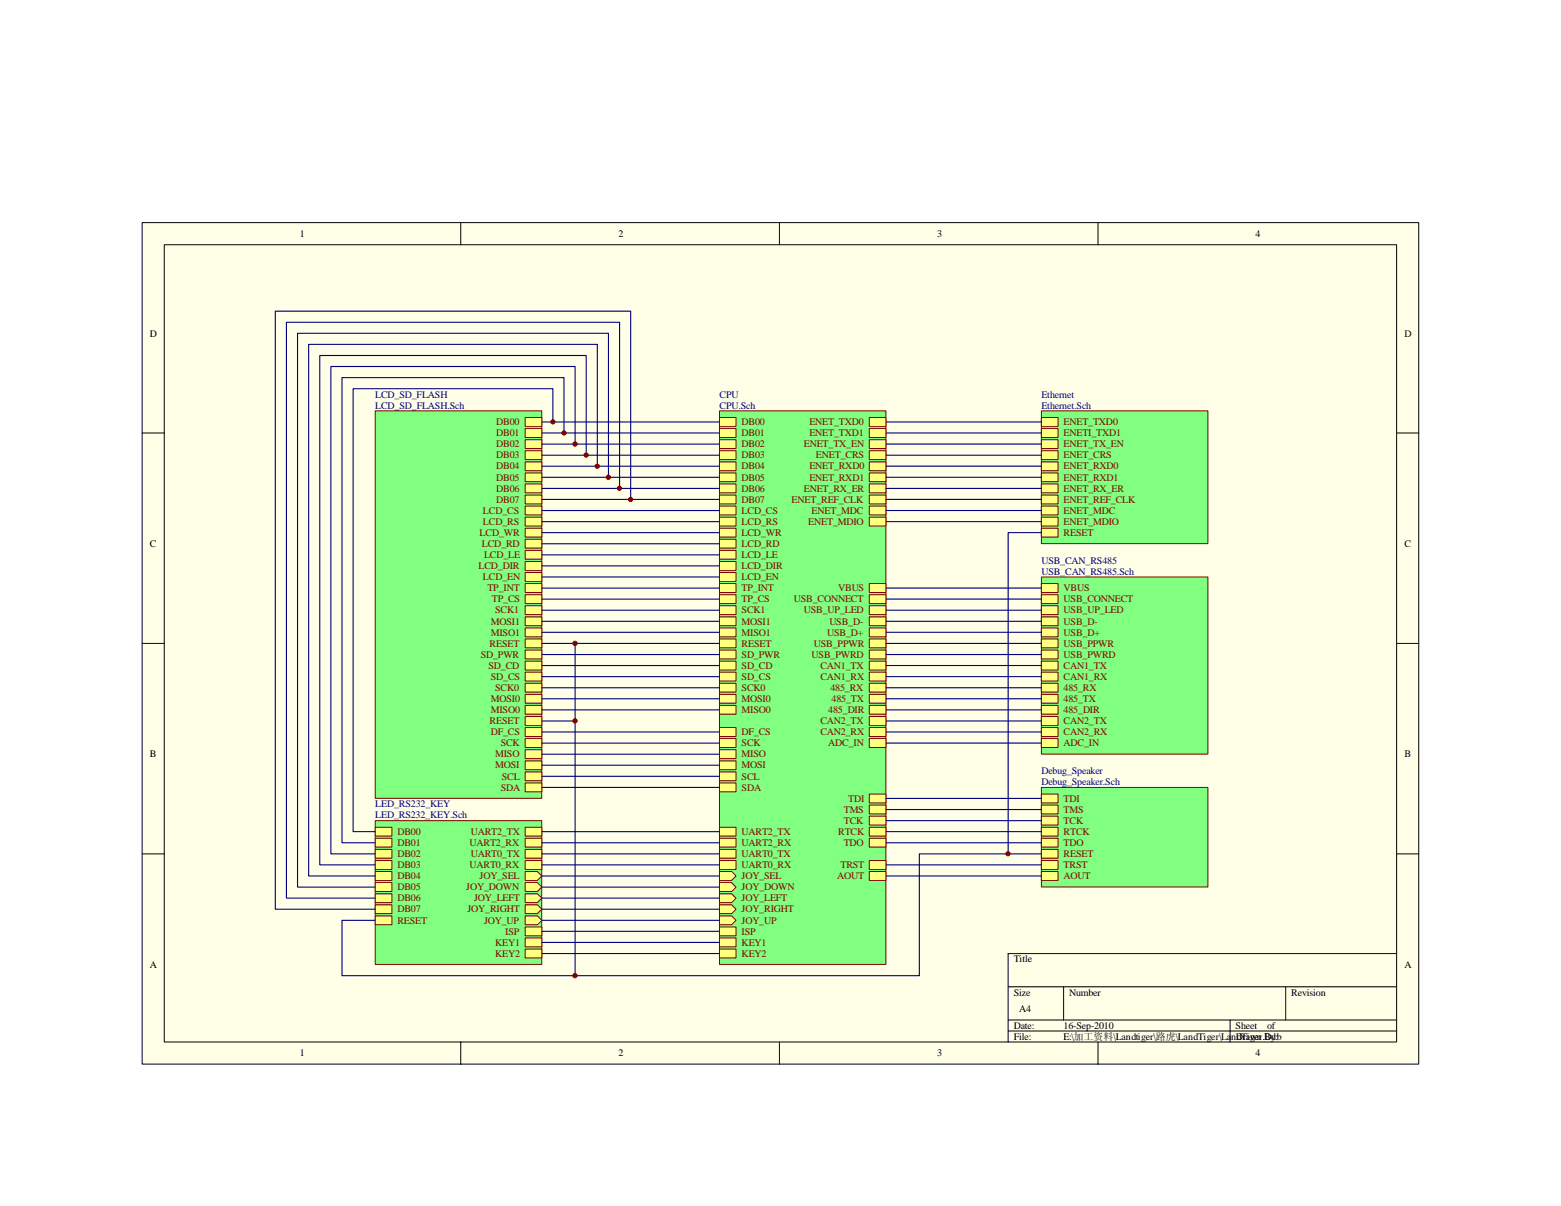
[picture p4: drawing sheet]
<svg xmlns="http://www.w3.org/2000/svg" width="279mm" height="216mm" viewBox="0 0 279 216" stroke-linecap="round" stroke-linejoin="round" font-family="sans-serif">
<path d="M25.4 39.9h228.5v150.6h-228.5z" fill="#ffffe8"/>
<g fill="none" stroke="#000" stroke-width=".18">
<path d="M25.4 39.9h228.5v150.6h-228.5zM82.5 39.9v3.9M139.5 39.9v3.9M196.5 39.9v3.9M29.4 43.8h220.6v142.7h-220.6zM25.4 77.5h4M250 77.5h4M25.4 115.2h4M250 115.2h4M25.4 152.9h4M250 152.9h4M180.4 176.7h69.6"/>
<path d="M190.4 176.7v5.9M230.1 176.7v5.9M250 170.7h-69.6v15.9M82.5 186.6v3.9M139.5 186.6v3.9M180.4 182.6h69.6M180.4 184.6h69.6M196.5 186.6v3.9M220.2 182.6v4"/>
</g>
<path d="M128.8 73.6h29.8v99.1h-29.8z" fill="#80ff80"/>
<path d="M128.8 73.6h29.8v99.1h-29.8z" fill="none" stroke="#800000" stroke-width=".18"/>
<g fill="#ffff80" stroke="#800000" stroke-width=".18">
<path d="M128.8 74.7h2.9v1.6h-2.9z" fill-rule="evenodd"/>
<path d="M128.8 76.7h2.9v1.6h-2.9z" fill-rule="evenodd"/>
<path d="M128.8 78.7h2.9v1.6h-2.9z" fill-rule="evenodd"/>
<path d="M128.8 80.7h2.9v1.6h-2.9z" fill-rule="evenodd"/>
<path d="M128.8 82.7h2.9v1.6h-2.9z" fill-rule="evenodd"/>
<path d="M128.8 84.7h2.9v1.5h-2.9z" fill-rule="evenodd"/>
<path d="M128.8 86.6h2.9v1.6h-2.9z" fill-rule="evenodd"/>
<path d="M128.8 88.6h2.9v1.6h-2.9z" fill-rule="evenodd"/>
<path d="M155.6 74.7h3v1.6h-3z" fill-rule="evenodd"/>
<path d="M155.6 76.7h3v1.6h-3z" fill-rule="evenodd"/>
<path d="M155.6 78.7h3v1.6h-3z" fill-rule="evenodd"/>
<path d="M155.6 80.7h3v1.6h-3z" fill-rule="evenodd"/>
<path d="M155.6 82.7h3v1.6h-3z" fill-rule="evenodd"/>
<path d="M155.6 84.7h3v1.5h-3z" fill-rule="evenodd"/>
<path d="M155.6 86.6h3v1.6h-3z" fill-rule="evenodd"/>
<path d="M155.6 88.6h3v1.6h-3z" fill-rule="evenodd"/>
<path d="M155.6 90.6h3v1.6h-3z" fill-rule="evenodd"/>
<path d="M155.6 92.6h3v1.6h-3z" fill-rule="evenodd"/>
<path d="M128.8 114.4h2.9v1.6h-2.9z" fill-rule="evenodd"/>
<path d="M128.8 165.9h2.9v1.6h-2.9z" fill-rule="evenodd"/>
<path d="M155.6 104.5h3v1.6h-3z" fill-rule="evenodd"/>
<path d="M155.6 108.4h3v1.6h-3z" fill-rule="evenodd"/>
<path d="M155.6 114.4h3v1.6h-3z" fill-rule="evenodd"/>
<path d="M155.6 116.4h3v1.6h-3z" fill-rule="evenodd"/>
<path d="M155.6 112.4h3v1.6h-3z" fill-rule="evenodd"/>
<path d="M155.6 110.4h3v1.6h-3z" fill-rule="evenodd"/>
<path d="M155.6 106.5h3v1.6h-3z" fill-rule="evenodd"/>
<path d="M155.6 120.3h3v1.6h-3z" fill-rule="evenodd"/>
<path d="M155.6 118.4h3v1.6h-3z" fill-rule="evenodd"/>
<path d="M155.6 130.3h3v1.5h-3z" fill-rule="evenodd"/>
<path d="M155.6 128.3h3v1.6h-3z" fill-rule="evenodd"/>
<path d="M128.8 152.1h2.9v1.5h-2.9z" fill-rule="evenodd"/>
<path d="M128.8 154.1h2.9v1.5h-2.9z" fill-rule="evenodd"/>
<path d="M128.8 106.5h2.9v1.6h-2.9z" fill-rule="evenodd"/>
<path d="M128.8 108.4h2.9v1.6h-2.9z" fill-rule="evenodd"/>
<path d="M128.8 112.4h2.9v1.6h-2.9z" fill-rule="evenodd"/>
<path d="M128.8 110.4h2.9v1.6h-2.9z" fill-rule="evenodd"/>
<path d="M128.8 122.3h2.9v1.6h-2.9z" fill-rule="evenodd"/>
<path d="M128.8 120.3h2.9v1.6h-2.9z" fill-rule="evenodd"/>
<path d="M128.8 126.3h2.9v1.6h-2.9z" fill-rule="evenodd"/>
<path d="M128.8 124.3h2.9v1.6h-2.9z" fill-rule="evenodd"/>
<path d="M128.8 148.1h2.9v1.6h-2.9z" fill-rule="evenodd"/>
<path d="M128.8 150.1h2.9v1.6h-2.9z" fill-rule="evenodd"/>
<path d="M155.6 124.3h3v1.6h-3z" fill-rule="evenodd"/>
<path d="M155.6 122.3h3v1.6h-3z" fill-rule="evenodd"/>
<path d="M155.6 126.3h3v1.6h-3z" fill-rule="evenodd"/>
<path d="M128.8 156h2.2l.7 .8-.7 .8h-2.2z" fill-rule="evenodd"/>
<path d="M128.8 158h2.2l.7 .8-.7 .8h-2.2z" fill-rule="evenodd"/>
<path d="M128.8 160h2.2l.7 .8-.7 .8h-2.2z" fill-rule="evenodd"/>
<path d="M128.8 162h2.2l.7 .8-.7 .8h-2.2z" fill-rule="evenodd"/>
<path d="M128.8 164h2.2l.7 .8-.7 .7h-2.2z" fill-rule="evenodd"/>
<path d="M128.8 169.9h2.9v1.6h-2.9z" fill-rule="evenodd"/>
<path d="M128.8 90.6h2.9v1.6h-2.9z" fill-rule="evenodd"/>
<path d="M128.8 92.6h2.9v1.6h-2.9z" fill-rule="evenodd"/>
<path d="M128.8 94.6h2.9v1.6h-2.9z" fill-rule="evenodd"/>
<path d="M128.8 96.5h2.9v1.6h-2.9z" fill-rule="evenodd"/>
<path d="M128.8 98.5h2.9v1.6h-2.9z" fill-rule="evenodd"/>
<path d="M128.8 100.5h2.9v1.6h-2.9z" fill-rule="evenodd"/>
<path d="M128.8 102.5h2.9v1.6h-2.9z" fill-rule="evenodd"/>
<path d="M128.8 116.4h2.9v1.6h-2.9z" fill-rule="evenodd"/>
<path d="M128.8 118.4h2.9v1.6h-2.9z" fill-rule="evenodd"/>
<path d="M155.6 132.2h3v1.6h-3z" fill-rule="evenodd"/>
<path d="M155.6 150.1h3v1.6h-3z" fill-rule="evenodd"/>
<path d="M155.6 142.2h3v1.5h-3z" fill-rule="evenodd"/>
<path d="M155.6 144.1h3v1.6h-3z" fill-rule="evenodd"/>
<path d="M155.6 154.1h3v1.5h-3z" fill-rule="evenodd"/>
<path d="M155.6 146.1h3v1.6h-3z" fill-rule="evenodd"/>
<path d="M155.6 148.1h3v1.6h-3z" fill-rule="evenodd"/>
<path d="M155.6 156h3v1.6h-3z" fill-rule="evenodd"/>
<path d="M128.8 140.2h2.9v1.6h-2.9z" fill-rule="evenodd"/>
<path d="M128.8 138.2h2.9v1.6h-2.9z" fill-rule="evenodd"/>
<path d="M128.8 104.5h2.9v1.6h-2.9z" fill-rule="evenodd"/>
<path d="M128.8 167.9h2.9v1.6h-2.9z" fill-rule="evenodd"/>
<path d="M128.8 132.2h2.9v1.6h-2.9z" fill-rule="evenodd"/>
<path d="M128.8 130.3h2.9v1.5h-2.9z" fill-rule="evenodd"/>
<path d="M128.8 134.2h2.9v1.6h-2.9z" fill-rule="evenodd"/>
<path d="M128.8 136.2h2.9v1.6h-2.9z" fill-rule="evenodd"/>
</g>
<path d="M186.4 141h29.8v17.8h-29.8z" fill="#80ff80"/>
<path d="M186.4 141h29.8v17.8h-29.8z" fill="none" stroke="#800000" stroke-width=".18"/>
<g fill="#ffff80" stroke="#800000" stroke-width=".18">
<path d="M186.4 142.2h3v1.5h-3z" fill-rule="evenodd"/>
<path d="M186.4 144.1h3v1.6h-3z" fill-rule="evenodd"/>
<path d="M186.4 146.1h3v1.6h-3z" fill-rule="evenodd"/>
<path d="M186.4 148.1h3v1.6h-3z" fill-rule="evenodd"/>
<path d="M186.4 150.1h3v1.6h-3z" fill-rule="evenodd"/>
<path d="M186.4 152.1h3v1.5h-3z" fill-rule="evenodd"/>
<path d="M186.4 154.1h3v1.5h-3z" fill-rule="evenodd"/>
<path d="M186.4 156h3v1.6h-3z" fill-rule="evenodd"/>
</g>
<path d="M186.4 73.6h29.8v23.7h-29.8z" fill="#80ff80"/>
<path d="M186.4 73.6h29.8v23.7h-29.8z" fill="none" stroke="#800000" stroke-width=".18"/>
<g fill="#ffff80" stroke="#800000" stroke-width=".18">
<path d="M186.4 78.7h3v1.6h-3z" fill-rule="evenodd"/>
<path d="M186.4 74.7h3v1.6h-3z" fill-rule="evenodd"/>
<path d="M186.4 76.7h3v1.6h-3z" fill-rule="evenodd"/>
<path d="M186.4 82.7h3v1.6h-3z" fill-rule="evenodd"/>
<path d="M186.4 84.7h3v1.5h-3z" fill-rule="evenodd"/>
<path d="M186.4 80.7h3v1.6h-3z" fill-rule="evenodd"/>
<path d="M186.4 90.6h3v1.6h-3z" fill-rule="evenodd"/>
<path d="M186.4 92.6h3v1.6h-3z" fill-rule="evenodd"/>
<path d="M186.4 94.6h3v1.6h-3z" fill-rule="evenodd"/>
<path d="M186.4 88.6h3v1.6h-3z" fill-rule="evenodd"/>
<path d="M186.4 86.6h3v1.6h-3z" fill-rule="evenodd"/>
</g>
<path d="M67.2 73.6h29.8v69.3h-29.8z" fill="#80ff80"/>
<path d="M67.2 73.6h29.8v69.3h-29.8z" fill="none" stroke="#800000" stroke-width=".18"/>
<g fill="#ffff80" stroke="#800000" stroke-width=".18">
<path d="M94 90.6h3v1.6h-3z" fill-rule="evenodd"/>
<path d="M94 94.6h3v1.6h-3z" fill-rule="evenodd"/>
<path d="M94 92.6h3v1.6h-3z" fill-rule="evenodd"/>
<path d="M94 96.5h3v1.6h-3z" fill-rule="evenodd"/>
<path d="M94 128.3h3v1.6h-3z" fill-rule="evenodd"/>
<path d="M94 112.4h3v1.6h-3z" fill-rule="evenodd"/>
<path d="M94 110.4h3v1.6h-3z" fill-rule="evenodd"/>
<path d="M94 108.4h3v1.6h-3z" fill-rule="evenodd"/>
<path d="M94 106.5h3v1.6h-3z" fill-rule="evenodd"/>
<path d="M94 74.7h3v1.6h-3z" fill-rule="evenodd"/>
<path d="M94 76.7h3v1.6h-3z" fill-rule="evenodd"/>
<path d="M94 78.7h3v1.6h-3z" fill-rule="evenodd"/>
<path d="M94 80.7h3v1.6h-3z" fill-rule="evenodd"/>
<path d="M94 82.7h3v1.6h-3z" fill-rule="evenodd"/>
<path d="M94 84.7h3v1.5h-3z" fill-rule="evenodd"/>
<path d="M94 86.6h3v1.6h-3z" fill-rule="evenodd"/>
<path d="M94 88.6h3v1.6h-3z" fill-rule="evenodd"/>
<path d="M94 102.5h3v1.6h-3z" fill-rule="evenodd"/>
<path d="M94 100.5h3v1.6h-3z" fill-rule="evenodd"/>
<path d="M94 98.5h3v1.6h-3z" fill-rule="evenodd"/>
<path d="M94 120.3h3v1.6h-3z" fill-rule="evenodd"/>
<path d="M94 118.4h3v1.6h-3z" fill-rule="evenodd"/>
<path d="M94 116.4h3v1.6h-3z" fill-rule="evenodd"/>
<path d="M94 122.3h3v1.6h-3z" fill-rule="evenodd"/>
<path d="M94 126.3h3v1.6h-3z" fill-rule="evenodd"/>
<path d="M94 124.3h3v1.6h-3z" fill-rule="evenodd"/>
<path d="M94 138.2h3v1.6h-3z" fill-rule="evenodd"/>
<path d="M94 140.2h3v1.6h-3z" fill-rule="evenodd"/>
<path d="M94 104.5h3v1.6h-3z" fill-rule="evenodd"/>
<path d="M94 114.4h3v1.6h-3z" fill-rule="evenodd"/>
<path d="M94 130.3h3v1.5h-3z" fill-rule="evenodd"/>
<path d="M94 134.2h3v1.6h-3z" fill-rule="evenodd"/>
<path d="M94 136.2h3v1.6h-3z" fill-rule="evenodd"/>
<path d="M94 132.2h3v1.6h-3z" fill-rule="evenodd"/>
</g>
<path d="M67.2 146.9h29.8v25.8h-29.8z" fill="#80ff80"/>
<path d="M67.2 146.9h29.8v25.8h-29.8z" fill="none" stroke="#800000" stroke-width=".18"/>
<g fill="#ffff80" stroke="#800000" stroke-width=".18">
<path d="M94 148.1h3v1.6h-3z" fill-rule="evenodd"/>
<path d="M94 150.1h3v1.6h-3z" fill-rule="evenodd"/>
<path d="M94 152.1h3v1.5h-3z" fill-rule="evenodd"/>
<path d="M94 154.1h3v1.5h-3z" fill-rule="evenodd"/>
<path d="M67.2 164h2.9v1.5h-2.9z" fill-rule="evenodd"/>
<path d="M94 165.9h3v1.6h-3z" fill-rule="evenodd"/>
<path d="M94 156h2.2l.8 .8-.8 .8h-2.2z" fill-rule="evenodd"/>
<path d="M94 158h2.2l.8 .8-.8 .8h-2.2z" fill-rule="evenodd"/>
<path d="M94 160h2.2l.8 .8-.8 .8h-2.2z" fill-rule="evenodd"/>
<path d="M94 162h2.2l.8 .8-.8 .8h-2.2z" fill-rule="evenodd"/>
<path d="M94 164h2.2l.8 .8-.8 .7h-2.2z" fill-rule="evenodd"/>
<path d="M67.2 148.1h2.9v1.6h-2.9z" fill-rule="evenodd"/>
<path d="M67.2 150.1h2.9v1.6h-2.9z" fill-rule="evenodd"/>
<path d="M67.2 152.1h2.9v1.5h-2.9z" fill-rule="evenodd"/>
<path d="M67.2 154.1h2.9v1.5h-2.9z" fill-rule="evenodd"/>
<path d="M67.2 156h2.9v1.6h-2.9z" fill-rule="evenodd"/>
<path d="M67.2 158h2.9v1.6h-2.9z" fill-rule="evenodd"/>
<path d="M67.2 160h2.9v1.6h-2.9z" fill-rule="evenodd"/>
<path d="M67.2 162h2.9v1.6h-2.9z" fill-rule="evenodd"/>
<path d="M94 167.9h3v1.6h-3z" fill-rule="evenodd"/>
<path d="M94 169.9h3v1.6h-3z" fill-rule="evenodd"/>
</g>
<path d="M186.4 103.3h29.8v31.7h-29.8z" fill="#80ff80"/>
<path d="M186.4 103.3h29.8v31.7h-29.8z" fill="none" stroke="#800000" stroke-width=".18"/>
<g fill="#ffff80" stroke="#800000" stroke-width=".18">
<path d="M186.4 104.5h3v1.6h-3z" fill-rule="evenodd"/>
<path d="M186.4 106.5h3v1.6h-3z" fill-rule="evenodd"/>
<path d="M186.4 108.4h3v1.6h-3z" fill-rule="evenodd"/>
<path d="M186.4 110.4h3v1.6h-3z" fill-rule="evenodd"/>
<path d="M186.4 112.4h3v1.6h-3z" fill-rule="evenodd"/>
<path d="M186.4 114.4h3v1.6h-3z" fill-rule="evenodd"/>
<path d="M186.4 116.4h3v1.6h-3z" fill-rule="evenodd"/>
<path d="M186.4 118.4h3v1.6h-3z" fill-rule="evenodd"/>
<path d="M186.4 120.3h3v1.6h-3z" fill-rule="evenodd"/>
<path d="M186.4 122.3h3v1.6h-3z" fill-rule="evenodd"/>
<path d="M186.4 124.3h3v1.6h-3z" fill-rule="evenodd"/>
<path d="M186.4 126.3h3v1.6h-3z" fill-rule="evenodd"/>
<path d="M186.4 128.3h3v1.6h-3z" fill-rule="evenodd"/>
<path d="M186.4 130.3h3v1.5h-3z" fill-rule="evenodd"/>
<path d="M186.4 132.2h3v1.6h-3z" fill-rule="evenodd"/>
</g>
<g fill="none" stroke="#000080" stroke-width=".2">
<path d="M97 75.5h31.8M97 77.5h31.8M97 79.5h31.8M99 75.5v-5.9h-35.8v79.3h4M100.9 77.5v-9.9h-39.7v83.3h6M102.9 79.5v-13.9h-43.7v87.3h8M158.6 75.5h27.8M158.6 77.5h27.8M158.6 79.5h27.8M97 81.5h31.8M97 83.5h31.8M97 85.4h31.8"/>
<path d="M97 87.4h31.8M97 89.4h31.8M97 91.4h31.8M97 93.4h31.8M97 95.4h31.8M97 97.3h31.8M97 99.3h31.8M104.9 81.5v-17.9h-47.7v91.2h10M106.9 83.5v-21.8h-51.7v95.1h12M108.9 85.4v-25.7h-55.6v99.1h13.9M110.9 87.4v-29.7h-59.6v103.1h15.9M112.9 89.4v-33.7h-63.6v107.1h17.9"/>
<path d="M158.6 81.5h27.8M158.6 83.5h27.8M158.6 85.4h27.8M158.6 87.4h27.8M158.6 89.4h27.8M158.6 93.4h27.8M158.6 91.4h27.8M186.4 95.4h-6v57.5h6M97 101.3h31.8M97 103.3h31.8M97 105.3h31.8M97 107.3h31.8"/>
<path d="M97 109.2h31.8M97 111.2h31.8M97 113.2h31.8M97 115.2h31.8M97 117.2h31.8M97 119.1h31.8M102.9 115.2v13.9h-5.9M158.6 105.3h27.8M158.6 107.2h27.8M158.6 109.2h27.8M158.6 111.2h27.8M158.6 113.2h27.8"/>
<path d="M158.6 115.2h27.8M158.6 117.2h27.8M158.6 119.1h27.8M97 121.1h31.8M97 123.1h31.8M97 125.1h31.8M97 127.1h31.8M97 131h31.8M97 133h31.8M97 135h31.8M97 137h31.8M97 139h31.8"/>
<path d="M102.9 129.1v45.6h-41.7v-9.9h6M158.6 121.1h27.8M158.6 123.1h27.8M158.6 125.1h27.8M158.6 127.1h27.8M158.6 131h27.8M158.6 133h27.8M158.6 129.1h27.8M97 141h31.8M97 148.9h31.8M97 150.9h31.8M97 152.9h31.8"/>
<path d="M97 154.8h31.8M97 156.8h31.8M97 158.8h31.8M158.6 148.9h27.8M158.6 150.9h27.8M158.6 154.8h27.8M158.6 156.8h27.8M158.6 142.9h27.8M158.6 144.9h27.8M158.6 146.9h27.8M180.4 152.9h-15.8v21.8h-61.7M97 160.8h31.8"/>
<path d="M97 162.8h31.8M97 164.8h31.8M97 166.7h31.8M97 168.7h31.8M97 170.7h31.8"/>
</g>
<g fill="#800000" stroke="#800000" stroke-width=".18">
<circle cx="102.9" cy="115.2" r=".39"/>
<circle cx="99" cy="75.5" r=".38"/>
<circle cx="100.9" cy="77.5" r=".38"/>
<circle cx="102.9" cy="79.5" r=".39"/>
<circle cx="104.9" cy="81.5" r=".39"/>
<circle cx="106.9" cy="83.5" r=".39"/>
<circle cx="108.9" cy="85.4" r=".39"/>
<circle cx="110.9" cy="87.4" r=".38"/>
<circle cx="112.9" cy="89.4" r=".38"/>
<circle cx="102.9" cy="129.1" r=".39"/>
<circle cx="102.9" cy="174.7" r=".39"/>
<circle cx="180.4" cy="152.8" r=".38"/>
</g>
<g font-size="1.8">
<text x="53.7" y="42.4">1</text>
<text x="110.7" y="42.4">2</text>
<text x="167.7" y="42.4">3</text>
<text x="224.7" y="42.4">4</text>
<text x="26.8" y="60.3">D</text>
<text x="251.4" y="60.3">D</text>
<text x="26.8" y="97.9">C</text>
<text x="251.4" y="97.9">C</text>
<text x="26.8" y="135.6">B</text>
<text x="251.4" y="135.6">B</text>
<text x="26.8" y="173.2">A</text>
<text x="181.4" y="172.3">Title</text>
<text x="251.4" y="173.2">A</text>
<text x="181.4" y="178.2">Size</text>
<text x="191.4" y="178.2">Number</text>
<text x="231.1" y="178.2">Revision</text>
<text x="181.4" y="184.2">Date:</text>
<text x="182.4" y="181.2">A4</text>
<text x="190.4" y="184.2">16-Sep-2010</text>
<text x="221.2" y="184.2">Sheet</text>
<text x="226.8" y="184.2">of</text>
<text x="53.7" y="189.1">1</text>
<text x="110.7" y="189.1">2</text>
<text x="167.7" y="189.1">3</text>
<text x="181.4" y="186.1">File:</text>
<text x="190.4" y="186.1">E:\加工资料\Landtiger\路虎\LandTiger\LandTiger.Ddb</text>
<text x="221.2" y="186.1">Drawn By:</text>
<text x="224.7" y="189.1">4</text>
</g>
<g font-size="1.8" fill="#000080">
<text x="67.2" y="71.2">LCD_SD_FLASH</text>
<text x="128.8" y="71.2">CPU</text>
<text x="186.4" y="71.2">Ethernet</text>
<text x="67.2" y="73.1">LCD_SD_FLASH.Sch</text>
<text x="128.8" y="73.1">CPU.Sch</text>
<text x="186.4" y="73.1">Ethernet.Sch</text>
<text x="186.4" y="100.9">USB_CAN_RS485</text>
<text x="186.4" y="102.9">USB_CAN_RS485.Sch</text>
<text x="186.4" y="138.6">Debug_Speaker</text>
<text x="186.4" y="140.5">Debug_Speaker.Sch</text>
<text x="67.2" y="144.5">LED_RS232_KEY</text>
<text x="67.2" y="146.5">LED_RS232_KEY.Sch</text>
</g>
<g font-size="1.8" fill="#800000">
<text x="88.8" y="76.1">DB00</text>
<text x="132.7" y="76.1">DB00</text>
<text x="144.9" y="76.1">ENET_TXD0</text>
<text x="190.4" y="76.1">ENET_TXD0</text>
<text x="88.8" y="78.1">DB01</text>
<text x="88.8" y="80.1">DB02</text>
<text x="88.8" y="82.1">DB03</text>
<text x="132.7" y="78.1">DB01</text>
<text x="132.7" y="80.1">DB02</text>
<text x="132.7" y="82.1">DB03</text>
<text x="143.9" y="80.1">ENET_TX_EN</text>
<text x="144.9" y="78.1">ENET_TXD1</text>
<text x="146" y="82.1">ENET_CRS</text>
<text x="190.4" y="80.1">ENET_TX_EN</text>
<text x="190.4" y="78.1">ENETI_TXD1</text>
<text x="190.4" y="82.1">ENET_CRS</text>
<text x="88.8" y="84">DB04</text>
<text x="88.8" y="86">DB05</text>
<text x="88.8" y="88">DB06</text>
<text x="88.8" y="90">DB07</text>
<text x="132.7" y="84">DB04</text>
<text x="132.7" y="86">DB05</text>
<text x="132.7" y="88">DB06</text>
<text x="132.7" y="90">DB07</text>
<text x="141.7" y="90">ENET_REF_CLK</text>
<text x="143.9" y="88">ENET_RX_ER</text>
<text x="144.9" y="84">ENET_RXD0</text>
<text x="144.9" y="86">ENET_RXD1</text>
<text x="190.4" y="84">ENET_RXD0</text>
<text x="190.4" y="86">ENET_RXD1</text>
<text x="190.4" y="90">ENET_REF_CLK</text>
<text x="190.4" y="88">ENET_RX_ER</text>
<text x="85.9" y="95.9">LCD_WR</text>
<text x="86.4" y="92">LCD_CS</text>
<text x="86.4" y="94">LCD_RS</text>
<text x="132.7" y="92">LCD_CS</text>
<text x="132.7" y="94">LCD_RS</text>
<text x="132.7" y="95.9">LCD_WR</text>
<text x="144.7" y="94">ENET_MDIO</text>
<text x="145.3" y="92">ENET_MDC</text>
<text x="190.4" y="92">ENET_MDC</text>
<text x="190.4" y="94">ENET_MDIO</text>
<text x="190.4" y="95.9">RESET</text>
<text x="85.6" y="101.9">LCD_DIR</text>
<text x="86.3" y="97.9">LCD_RD</text>
<text x="86.6" y="99.9">LCD_LE</text>
<text x="132.7" y="97.9">LCD_RD</text>
<text x="132.7" y="99.9">LCD_LE</text>
<text x="132.7" y="101.9">LCD_DIR</text>
<text x="86.4" y="103.9">LCD_EN</text>
<text x="87.2" y="105.9">TP_INT</text>
<text x="88" y="107.8">TP_CS</text>
<text x="132.7" y="107.8">TP_CS</text>
<text x="132.7" y="103.9">LCD_EN</text>
<text x="132.7" y="105.9">TP_INT</text>
<text x="142.1" y="107.8">USB_CONNECT</text>
<text x="150" y="105.9">VBUS</text>
<text x="190.4" y="105.9">VBUS</text>
<text x="190.4" y="107.8">USB_CONNECT</text>
<text x="87.8" y="113.8">MISO1</text>
<text x="87.8" y="111.8">MOSI1</text>
<text x="88.6" y="109.8">SCK1</text>
<text x="132.7" y="109.8">SCK1</text>
<text x="132.7" y="113.8">MISO1</text>
<text x="132.7" y="111.8">MOSI1</text>
<text x="143.9" y="109.8">USB_UP_LED</text>
<text x="148" y="113.8">USB_D+</text>
<text x="148.4" y="111.8">USB_D-</text>
<text x="190.4" y="109.8">USB_UP_LED</text>
<text x="190.4" y="111.8">USB_D-</text>
<text x="190.4" y="113.8">USB_D+</text>
<text x="86" y="117.8">SD_PWR</text>
<text x="87.4" y="119.7">SD_CD</text>
<text x="87.6" y="115.8">RESET</text>
<text x="132.7" y="115.8">RESET</text>
<text x="132.7" y="117.8">SD_PWR</text>
<text x="132.7" y="119.7">SD_CD</text>
<text x="145.3" y="117.8">USB_PWRD</text>
<text x="145.7" y="115.8">USB_PPWR</text>
<text x="146.9" y="119.7">CAN1_TX</text>
<text x="190.4" y="115.8">USB_PPWR</text>
<text x="190.4" y="117.8">USB_PWRD</text>
<text x="190.4" y="119.7">CAN1_TX</text>
<text x="87.8" y="121.7">SD_CS</text>
<text x="87.8" y="125.7">MOSI0</text>
<text x="88.6" y="123.7">SCK0</text>
<text x="132.7" y="123.7">SCK0</text>
<text x="132.7" y="121.7">SD_CS</text>
<text x="132.7" y="125.7">MOSI0</text>
<text x="146.9" y="121.7">CAN1_RX</text>
<text x="148.6" y="123.7">485_RX</text>
<text x="148.8" y="125.7">485_TX</text>
<text x="190.4" y="121.7">CAN1_RX</text>
<text x="190.4" y="123.7">485_RX</text>
<text x="190.4" y="125.7">485_TX</text>
<text x="87.6" y="129.6">RESET</text>
<text x="87.8" y="127.7">MISO0</text>
<text x="87.8" y="131.6">DF_CS</text>
<text x="132.7" y="127.7">MISO0</text>
<text x="132.7" y="131.6">DF_CS</text>
<text x="146.9" y="131.6">CAN2_RX</text>
<text x="146.9" y="129.6">CAN2_TX</text>
<text x="148.3" y="127.7">485_DIR</text>
<text x="190.4" y="127.7">485_DIR</text>
<text x="190.4" y="129.6">CAN2_TX</text>
<text x="190.4" y="131.6">CAN2_RX</text>
<text x="88.6" y="135.6">MISO</text>
<text x="88.6" y="137.6">MOSI</text>
<text x="89.6" y="133.6">SCK</text>
<text x="132.7" y="133.6">SCK</text>
<text x="132.7" y="135.6">MISO</text>
<text x="132.7" y="137.6">MOSI</text>
<text x="148.3" y="133.6">ADC_IN</text>
<text x="190.4" y="133.6">ADC_IN</text>
<text x="89.6" y="141.5">SDA</text>
<text x="89.8" y="139.6">SCL</text>
<text x="132.7" y="141.5">SDA</text>
<text x="132.7" y="139.6">SCL</text>
<text x="151.8" y="143.5">TDI</text>
<text x="190.4" y="143.5">TDI</text>
<text x="71.1" y="149.5">DB00</text>
<text x="84.3" y="149.5">UART2_TX</text>
<text x="132.7" y="149.5">UART2_TX</text>
<text x="150" y="149.5">RTCK</text>
<text x="151" y="145.5">TMS</text>
<text x="151" y="147.5">TCK</text>
<text x="190.4" y="145.5">TMS</text>
<text x="190.4" y="147.5">TCK</text>
<text x="190.4" y="149.5">RTCK</text>
<text x="71.1" y="151.4">DB01</text>
<text x="71.1" y="153.4">DB02</text>
<text x="71.1" y="155.4">DB03</text>
<text x="84.1" y="151.4">UART2_RX</text>
<text x="84.1" y="155.4">UART0_RX</text>
<text x="84.3" y="153.4">UART0_TX</text>
<text x="132.7" y="153.4">UART0_TX</text>
<text x="132.7" y="155.4">UART0_RX</text>
<text x="132.7" y="151.4">UART2_RX</text>
<text x="150.4" y="155.4">TRST</text>
<text x="151" y="151.4">TDO</text>
<text x="190.4" y="151.4">TDO</text>
<text x="190.4" y="153.4">RESET</text>
<text x="190.4" y="155.4">TRST</text>
<text x="71.1" y="157.4">DB04</text>
<text x="71.1" y="159.4">DB05</text>
<text x="71.1" y="161.4">DB06</text>
<text x="83.5" y="159.4">JOY_DOWN</text>
<text x="84.9" y="161.4">JOY_LEFT</text>
<text x="85.9" y="157.4">JOY_SEL</text>
<text x="132.7" y="157.4">JOY_SEL</text>
<text x="132.7" y="159.4">JOY_DOWN</text>
<text x="132.7" y="161.4">JOY_LEFT</text>
<text x="149.8" y="157.4">AOUT</text>
<text x="190.4" y="157.4">AOUT</text>
<text x="71.1" y="165.3">RESET</text>
<text x="71.1" y="163.3">DB07</text>
<text x="83.7" y="163.3">JOY_RIGHT</text>
<text x="86.6" y="165.3">JOY_UP</text>
<text x="90.4" y="167.3">ISP</text>
<text x="132.7" y="167.3">ISP</text>
<text x="132.7" y="163.3">JOY_RIGHT</text>
<text x="132.7" y="165.3">JOY_UP</text>
<text x="88.6" y="169.3">KEY1</text>
<text x="88.6" y="171.3">KEY2</text>
<text x="132.7" y="171.3">KEY2</text>
<text x="132.7" y="169.3">KEY1</text>
</g>
</svg>
